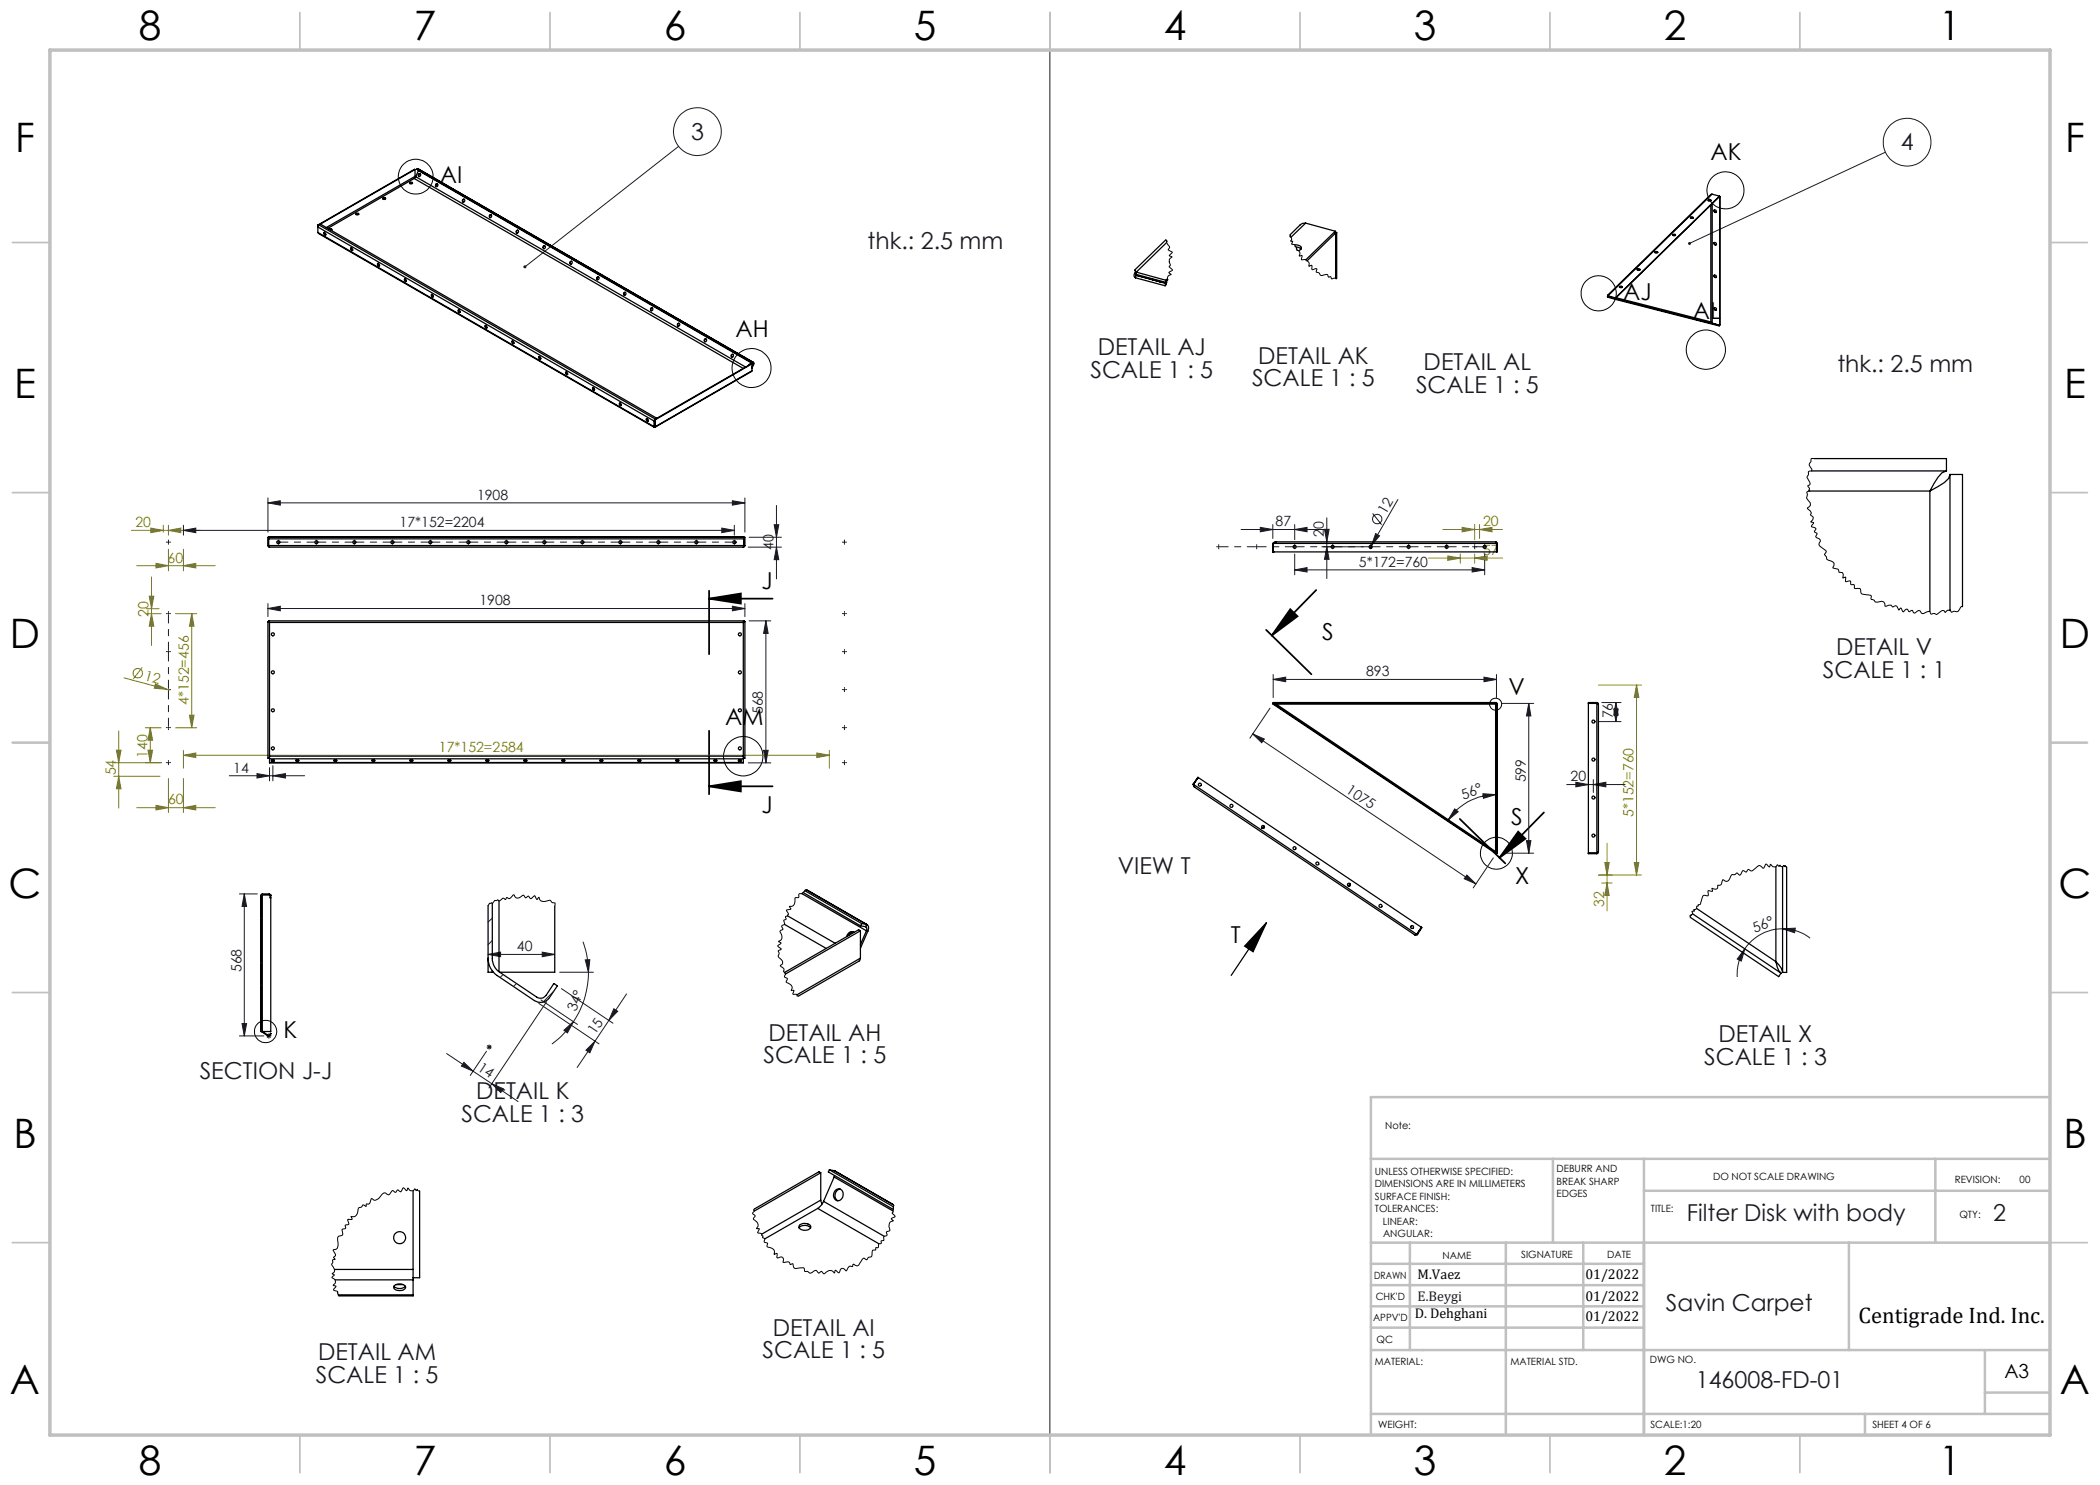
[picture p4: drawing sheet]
<svg xmlns="http://www.w3.org/2000/svg" width="420mm" height="297mm" viewBox="0 0 420 297" stroke-linecap="round" stroke-linejoin="round" font-family="sans-serif">
<g fill="none" stroke="#808000" stroke-width=".2">
<path d="M26.3 106.1h13.7M27.3 113.1h15.7M29.8 119.2h1l-.5 2.5zM30.2 105.6l2.5 .5-2.5 .4zM30.3 115.4v13.7M31.2 112.7l2.5 .4-2.5 .5zM32.7 105.1v1.3M33.7 106.1l2.5-.5v.9zM33.7 105.1v1.9M33.7 109.9v4.3M36.7 113.1l2.5-.4v.9zM36.7 109.9v4.3"/>
<path d="M285.7 111.6h14.8M288.6 105.9h11.9M289.6 111.2l2.5 .4-2.5 .5zM292.1 110.8v1.8M292.4 105.5l2.5 .4-2.5 .5zM294.9 111.6l2.5-.4v.9zM294.9 110.8v1.8M294.9 104.9v3M295.9 105.9l2.5-.4v.9zM295.9 104.9v2.8M24.8 135.6l8.6 2.3M28.4 133.5l-1.7 2.3"/>
<path d="M29.3 122.7h2.9M29.3 121.7h2.5M30.3 122.7l.5 2.5h-1zM31.1 136.8l2.3 1.1-2.5-.2zM33.4 137.9l.6 .1M35.1 122.7h4.2M38.3 122.7l.5 2.5h-.9zM38.3 122.7v22.9M319.7 137h8.6M327.3 137l.5 2.5h-1zM327.3 137v38M22.8 152.5h9.4"/>
<path d="M22.8 155.3h9.2M23.3 150h.9l-.5 2.5zM23.7 155.3l.5 2.5h-.9zM23.7 146.2v15.4M29.1 145.6h3.1M29.6 150h.9l-.4 2.5zM30.1 145.6l.4 2.4h-.9zM30.1 145.6v6.9M33.7 155.7v6.8M35.1 145.6h4.2M36.7 151.1l2.5-.5v.9zM36.7 150.1v3.6"/>
<path d="M36.7 155.7v6.8M36.7 151.1h129.2M37.9 143h.9l-.5 2.6zM163.4 150.6l2.5 .5-2.5 .4zM165.9 150.1v3.6M27.3 161.5h15.7M31.2 161.1l2.5 .4-2.5 .5zM36.7 161.5l2.5-.4v.9zM319.7 175h8.6M320.4 176.6h2M321 172.5h.8l-.4 2.5zM321.4 176.6l.4 2.5h-.8z"/>
<path d="M321.4 168.7v13.5M326.8 172.5h1l-.5 2.5z"/>
<circle cx="27.6" cy="134.6" r=".95"/>
</g>
<g fill="none" stroke="#191924" stroke-width=".2">
<path d="M210 9.6v277.4M135.7 29.3l-30.7 24.1M377.1 30.4l-39.2 18.3M53.6 99.6v6.8M149 99.6v6.8M279.6 99.9l-5.3 9.2M33.5 108.4h.3M33.7 108.3v.3M36.7 106.1l2.5-.5v.9zM36.7 105.1v1.9M36.7 106.1h110.2M53.6 100.6l2.5-.4v.8z"/>
<path d="M53.6 100.6h95.4M139.1 108.4h.3M139.3 108.3v.3M144.4 105.6l2.5 .5-2.5 .4zM146.5 100.2l2.5 .4-2.5 .4zM146.9 105.1v1.9M149.6 109.4h6.7M149.8 107.5h6.5M154.8 104.9h1l-.5 2.6zM155.3 109.4l.5 2.5h-1zM155.3 101.1v14.7M168.7 108.4h.3"/>
<path d="M168.9 108.3v.3M248.2 105.9h17.1M252.1 105.5l2.5 .4-2.5 .5zM254.6 104.9v2.8M258.9 114l2.5-.5v.9zM258.9 105.9l2.5-.4v.9zM258.9 104.9v3M258.9 110.8v4.2M258.9 114h38M264.4 109.4h8.3M264.9 105.9h.9l-.4 2.5zM265.4 109.4l.4 2.5h-.9z"/>
<path d="M265.4 103.6v12.1M274.3 109.1l-.3 .5M274.5 102.7l1.8 2.2M275.1 106.7l.8 .5-1.6 1.9zM289.2 109.4h.3M289.3 109.3v.2M294.4 113.5l2.5 .5-2.5 .4zM294.8 109.4h.2M294.9 109.3v.2M296.9 110.8v4.2M33.5 130.3h.3M33.7 130.2v.3"/>
<path d="M53.6 121.7l2.5-.5v1zM53.6 120.7v2.6M53.6 121.7h95.4M146.5 121.2l2.5 .5-2.5 .5zM149 120.7v2.6M149.8 124.2h4.4M153.2 124.2l.4 2.5h-.9zM153.2 124.2v28.4M168.7 130.3h.3M168.7 122.7h.3M168.7 137.9h.3M168.9 122.6v.3"/>
<path d="M168.9 130.2v.3M168.9 137.8v.3M254.6 135.9l2.5-.5v.9zM254.6 134.9v4.6M254.6 135.9h44.7M296.8 135.4l2.5 .5-2.5 .4zM299.3 134.9v4.6M33.5 152.5h.3M33.7 152.4v.3M45.9 155.1h15M51.4 154.7l2.5 .4-2.5 .5zM53.9 153.5v2.7"/>
<path d="M54.6 155.1l2.5-.4v.9zM54.6 153.1v3.1M149.6 152.6h4.6M152.7 150.1h.9l-.4 2.5zM168.7 152.5h.3M168.7 145.6h.3M168.9 145.4v.3M168.9 152.4v.3M250.5 146.8l44.7 30M250.5 146.8l2.4 1-.6 .8zM254 141.6l-4 6M296.6 158.7l2.5 .2-2.4 .8z"/>
<path d="M299.1 158.9a11.4 11.4 0 0 0-9.4 5.1M300.5 140.7h6.2M305.8 140.7l.4 2.5h-.9zM305.8 140.7v29.9M313.3 156.9h11.7M315.2 156.5l2.5 .4-2.5 .5zM318.7 156.9l2.5-.4v.9zM318.7 155.9v2.6M319.7 144.3h4.5M320.4 140.5h3.8M322.8 141.8h.8l-.4 2.5zM323.2 140.5l.4 2.5h-.8z"/>
<path d="M323.2 140.5v3.8M47.9 178.8h3.6M48.9 178.8l.4 2.5h-.9zM48.9 178.8v28.4M290.9 161.8l.7 .5-1.9 1.7zM293.4 175l1.8 1.8-2.4-1zM298.7 171.6l-4.1 6M300.5 170.6h6.2M305.3 168.1h.9l-.4 2.5zM97.6 190.9l2.5-.5v.9zM97.6 190.9h13.3M108.2 200l7.3 4.9"/>
<path d="M108.4 190.4l2.5 .5-2.5 .4zM111.9 194.4h6.8M112.3 197.7l10.3 6.9M116.6 188.3a17.9 17.9 0 0 1 1.1 6.1M117.1 192l.9-.1-.3 2.5zM117.7 194.4a17.6 17.6 0 0 1-3 9.9M125.3 198.8l-6.3 9.4M349 189.8l-.7 2.4-.8-.4zM349 189.8a9 9 0 0 0-1.5 5.6M356.5 185.8l2.6-.2-.2 .9zM356.5 185.8a9.1 9.1 0 0 0-7.5 4M356.5 185.8a8.7 8.7 0 0 1 5.5 1.8"/>
<path d="M47.9 207.2h4.9M48.4 204.7h.9l-.4 2.5zM53.3 207.2h1M53.4 206.8l.7 .7M53.8 206.7v1M54.1 206.8l-.7 .7M89.3 210.7l5.3 3.5M92.8 212.5l1.8 1.7-2.3-1zM94.6 214.2l3.8 2.5M97.3 210.3l-3.2 4.8M97.3 209.4h1.1M97.5 209.1l.7 .7"/>
<path d="M97.8 208.9v1M98.2 209.1l-.7 .7M98.4 216.7l5.2 3.6M98.4 216.7l2.3 1.1-.5 .7zM107.7 200.7l12.1 8.1M109.3 200.3l-11.5 17.3M112.8 206.1l1.9-1.8-1.2 2.3zM114.7 204.3a18.6 18.6 0 0 1-4.3 4.5M117.2 210l1.8-1.8-1 2.4zM119 208.2l-3.6 5.3M122.8 201.8l.7 .4-1.7 1.9z"/>
<circle cx="139.5" cy="26.3" r="4.8"/>
<circle cx="381.4" cy="28.4" r="4.8"/>
<circle cx="275.4" cy="103.8" r=".94"/>
</g>
<path d="M253.3 184.5l-2.7 5.9-1.7-1.2zM253.3 184.5l-7.1 10.6" fill="none" stroke="#000" stroke-width=".25"/>
<g fill="none" stroke="#000" stroke-width=".2">
<circle cx="83.1" cy="35.3" r="3.5"/>
<circle cx="345.1" cy="38.1" r="3.7"/>
<circle cx="319.7" cy="58.7" r="3.5"/>
<circle cx="150.3" cy="73.6" r="3.9"/>
<circle cx="341.2" cy="69.9" r="3.9"/>
<circle cx="148.6" cy="151.2" r="3.9"/>
<circle cx="299.1" cy="140.8" r="1.2"/>
<circle cx="299.3" cy="170.7" r="3.2"/>
<circle cx="53.1" cy="206.3" r="2.23"/>
</g>
<path d="M141.8 119.7l6.4-1v2zM141.8 119.7h12.7M141.8 118.1v12.7M263.2 118l-8.8 9.1M253.2 126l9.1 8.9M258.1 121.8l1.4 1.5-5.1 3.8zM141.8 157.3l6.4-1.1v2.1zM141.8 146.2v12.7M141.8 157.3h12.7M292 163.8l9.1 8.9M303.6 166.3l1.5 1.4-5.2 3.9zM308.8 162.5l-8.9 9.1" fill="none" stroke="#000" stroke-width=".35"/>
<g fill="none" stroke="#191924" stroke-width=".2" stroke-dasharray="15.2 1.3 1.3 1.3">
<path d="M33.4 108.4h-.1M33.7 108.2v-.2M33.7 108.7v.2M33.9 108.4h.2M55.4 108.4h-.1M55.7 108.4v-.1M55.7 108.4h-.1M55.7 108.4v.2M55.7 108.4h.1M55.7 108.2v-.2M55.7 108.7v.2M63.3 108.4v-.1"/>
<path d="M63.3 108.4h-.1M63.3 108.4v.2M63.3 108.4h.1M63.3 108.2v-.2M63.3 108.7v.2M70.9 108.4v-.1M70.9 108.4h-.1M70.9 108.4v.2M70.9 108.4h.1M70.9 108.2v-.2M70.9 108.7v.2M78.5 108.4v-.1"/>
<path d="M78.5 108.4h-.1M78.5 108.4v.2M78.5 108.4h.1M78.5 108.2v-.2M78.5 108.7v.2M86.1 108.4v-.1M86.1 108.4h-.1M86.1 108.4v.2M86.1 108.4h.1M86.1 108.2v-.2M86.1 108.7v.2M93.7 108.4v-.1"/>
<path d="M93.7 108.4h-.1M93.7 108.4v.2M93.7 108.4h.1M93.7 108.2v-.2M93.7 108.7v.2M101.3 108.4v-.1M101.3 108.4h-.1M101.3 108.4v.2M101.3 108.4h.1M101.3 108.2v-.2M101.3 108.7v.2M108.9 108.4v-.1"/>
<path d="M108.9 108.4h-.1M108.9 108.4v.2M108.9 108.4h.1M108.9 108.2v-.2M108.9 108.7v.2M116.5 108.4v-.1M116.5 108.4h-.1M116.5 108.4v.2M116.5 108.4h.1M116.5 108.2v-.2M116.5 108.7v.2M124.1 108.4v-.1"/>
<path d="M124.1 108.4h-.1M124.1 108.4v.2M124.1 108.4h.1M124.1 108.2v-.2M124.1 108.7v.2M131.7 108.4v-.1M131.7 108.4h-.1M131.7 108.4v.2M131.7 108.4h.1M131.7 108.2v-.2M131.7 108.7v.2M139.3 108.2v-.2"/>
<path d="M139.3 108.7v.2M146.9 108.4v-.1M146.9 108.4h-.1M146.9 108.4v.2M146.9 108.4h.1M146.9 108.2v-.2M146.9 108.7v.2M147.1 108.4h.2M168.6 108.4h-.1M168.9 108.2v-.2M168.9 108.7v.2M169.1 108.4h.2"/>
<path d="M243.5 109.3h-.2M243.7 109.3v-.1M243.7 109.3h-.1M243.7 109.3v.2M243.7 109.3h.2M243.7 109.1v-.2M243.7 109.6v.2M251.3 109.3v-.1M251.3 109.3h-.1M251.3 109.3v.2M251.3 109.3h.2M251.3 109.1v-.2"/>
<path d="M251.3 109.6v.2M258.9 109.3v-.1M258.9 109.3h-.1M258.9 109.3v.2M258.9 109.3h.2M258.9 109.1v-.2M258.9 109.6v.2M266.5 109.3v-.1M266.5 109.3h-.1M266.5 109.3v.2M266.5 109.3h.2M266.5 109.1v-.2"/>
<path d="M266.5 109.6v.2M274.1 109.3v-.1M274.1 109.3h-.1M274.1 109.3v.2M274.1 109.3h.2M274.1 109.1v-.2M274.1 109.6v.2M281.7 109.3v-.1M281.7 109.3h-.1M281.7 109.3v.2M281.7 109.3h.2M281.7 109.1v-.2"/>
<path d="M281.7 109.6v.2M289.3 109.1v-.2M289.3 109.6v.2M294.7 109.3h-.2M294.9 109.1v-.2M294.9 109.6v.2M295.2 109.3h.2M296.9 109.3v-.1M296.9 109.3h-.1M296.9 109.3v.2M296.9 109.3h.2M296.9 109.1v-.2"/>
<path d="M296.9 109.6v.2M297.2 109.3h.2M33.4 130.3h-.1M33.4 122.7h-.1M33.4 137.9h-.1M33.7 122.7v-.1M33.7 122.7h-.1M33.7 122.7v.1M33.7 122.7h.1M33.7 122.5v-.2M33.7 137.9v-.1M33.7 137.9h-.1"/>
<path d="M33.7 137.9v.1M33.7 137.9h.1M33.9 130.3h.2M33.9 122.7h.2M33.9 137.9h.2M168.6 122.7h-.1M168.6 137.9h-.1M168.6 130.3h-.1M168.9 122.5v-.2M168.9 123v.1M168.9 137.7v-.2M168.9 138.2v.1"/>
<path d="M168.9 130.1v-.2M168.9 130.6v.1M169.1 122.7h.2M169.1 137.9h.2M169.1 130.3h.2M33.4 145.5h-.1M33.4 152.5h-.1M33.7 145.5v-.1M33.7 145.5h-.1M33.7 145.5v.1M33.7 145.5h.1M33.7 145.8v.1"/>
<path d="M33.7 152.3v-.2M33.7 152.8v.1M33.9 145.5h.2M33.9 152.5h.2M168.6 145.5h-.1M168.6 152.5h-.1M168.9 145.3v-.2M168.9 145.8v.1M168.9 152.3v-.2M168.9 152.8v.1M169.1 145.5h.2M169.1 152.5h.2"/>
</g>
<g fill="none" stroke="#191924" stroke-width=".2" stroke-dasharray="15.2 1.3 1.3 1.3" stroke-dashoffset="13.6">
<path d="M55.9 108.4h7.1M63.5 108.4h7.1M71.1 108.4h7.1M78.7 108.4h7.1M86.3 108.4h7.1M93.9 108.4h7.1M101.5 108.4h7.1M109.1 108.4h7.1M116.7 108.4h7.1M124.3 108.4h7.1M131.9 108.4h7.1M139.5 108.4h7.1"/>
<path d="M244 109.3h7.1M251.6 109.3h7.1M259.2 109.3h7.1M266.8 109.3h7.1M274.4 109.3h7.1M282 109.3h7.1M289.6 109.3h7.1M33.7 137.7v-7.1M33.7 130.1v-7.1M33.7 145.3v-7.1"/>
</g>
<g fill="none" stroke="#c0c0c0" stroke-width=".35">
<path d="M60 2.5v7.5M110 2.5v7.5M160 2.5v7.5M210 2.5v7.5M260 2.5v7.5M310 2.5v7.5M360 2.5v7.5M2.5 48.5h7.5M410 48.5h7.5M2.5 98.5h7.5M410 98.5h7.5M2.5 148.5h7.5"/>
<path d="M410 148.5h7.5M2.5 198.5h7.5M410 198.5h7.5M2.5 248.5h7.5M410 248.5h7.5M60 287v7.5M110 287v7.5M160 287v7.5M210 287v7.5M260 287v7.5M310 287v7.5M360 287v7.5"/>
</g>
<g fill="none" stroke="#c0c0c0" stroke-width=".5">
<path d="M410 219.4h-135.8v67.4M274.2 231.8h135.8M310.6 231.8v16.7M328.8 231.8v55.2M328.8 238.2h81.2M387.1 231.8v16.7M274.2 248.5h135.8M274.2 257h54.6M274.2 252.8h54.6M282 248.5v21.5M301.2 248.5v38.3M316.7 248.5v21.5"/>
<path d="M369.8 248.5v21.5M274.2 265.5h54.6M274.2 261.3h54.6M274.2 270h135.8M397 270v12.8M397 278.5h13M274.2 282.8h135.8M373 282.8v4.2"/>
</g>
<path d="M10 10h400v277h-400z" fill="none" stroke="#c0c0c0" stroke-width=".7"/>
<g fill="#000">
<path d="M253.3 184.5l-2.7 5.9-1.7-1.2z"/>
<path d="M141.8 119.7l6.4-1v2zM141.8 157.3l6.4-1.1v2.1z"/>
<path d="M258.1 121.8l1.4 1.5-5.1 3.8zM303.6 166.3l1.5 1.4-5.2 3.9z"/>
</g>
<g fill="#191924">
<path d="M104.8 53.1l-.1 .2v.2l.3-.1-.3 .1a.3 .3 0 0 0 .4 .1 .3 .3 0 0 0 .1-.4 .3 .3 0 0 0-.4-.1zM337.6 48.5v.3l.3-.1-.3 .1a.3 .3 0 0 0 .5 .1 .3 .3 0 0 0 0-.5 .3 .3 0 0 0-.5 .1z"/>
<path d="M48.4 204.7h.9l-.4 2.5zM48.9 178.8l.4 2.5h-.9z"/>
<path d="M92.8 212.5l1.8 1.7-2.3-1zM98.4 216.7l2.3 1.1-.5 .7z"/>
</g>
<g fill="#808000">
<path d="M31.1 136.8l2.3 1.1-2.5-.2z"/>
<path d="M36.7 161.5l2.5-.4v.9zM31.2 161.1l2.5 .4-2.5 .5z"/>
<path d="M36.7 151.1l2.5-.5v.9zM163.4 150.6l2.5 .5-2.5 .4zM31.2 112.7l2.5 .4-2.5 .5zM36.7 113.1l2.5-.4v.9zM289.6 111.2l2.5 .4-2.5 .5zM294.9 111.6l2.5-.4v.9z"/>
<path d="M292.4 105.5l2.5 .4-2.5 .5zM295.9 105.9l2.5-.4v.9z"/>
<path d="M33.7 106.1l2.5-.5v.9zM30.2 105.6l2.5 .5-2.5 .4z"/>
<path d="M30.3 122.7l.5 2.5h-1zM29.8 119.2h1l-.5 2.5z"/>
<path d="M30.1 145.6l.4 2.4h-.9zM29.6 150h.9l-.4 2.5zM38.3 122.7l.5 2.5h-.9zM37.9 143h.9l-.5 2.6zM23.3 150h.9l-.5 2.5zM23.7 155.3l.5 2.5h-.9zM327.3 137l.5 2.5h-1zM326.8 172.5h1l-.5 2.5z"/>
<path d="M321 172.5h.8l-.4 2.5zM321.4 176.6l.4 2.5h-.8z"/>
</g>
<g fill="#191924">
<path d="M275.1 106.7l.8 .5-1.6 1.9z"/>
<path d="M293.4 175l1.8 1.8-2.4-1zM250.5 146.8l2.4 1-.6 .8z"/>
<path d="M146.5 121.2l2.5 .5-2.5 .5zM53.6 121.7l2.5-.5v1zM108.4 190.4l2.5 .5-2.5 .4zM97.6 190.9l2.5-.5v.9zM318.7 156.9l2.5-.4v.9zM315.2 156.5l2.5 .4-2.5 .5z"/>
<path d="M36.7 106.1l2.5-.5v.9zM144.4 105.6l2.5 .5-2.5 .4zM254.6 135.9l2.5-.5v.9zM296.8 135.4l2.5 .5-2.5 .4zM258.9 114l2.5-.5v.9zM294.4 113.5l2.5 .5-2.5 .4z"/>
<path d="M258.9 105.9l2.5-.4v.9zM252.1 105.5l2.5 .4-2.5 .5z"/>
<path d="M54.6 155.1l2.5-.4v.9zM51.4 154.7l2.5 .4-2.5 .5z"/>
<path d="M356.5 185.8l2.6-.2-.2 .9zM349 189.8l-.7 2.4-.8-.4z"/>
<path d="M296.6 158.7l2.5 .2-2.4 .8zM290.9 161.8l.7 .5-1.9 1.7z"/>
<path d="M122.8 201.8l.7 .4-1.7 1.9zM117.2 210l1.8-1.8-1 2.4z"/>
<path d="M112.8 206.1l1.9-1.8-1.2 2.3zM117.1 192l.9-.1-.3 2.5z"/>
<path d="M322.8 141.8h.8l-.4 2.5zM323.2 140.5l.4 2.5h-.8z"/>
<path d="M305.3 168.1h.9l-.4 2.5zM305.8 140.7l.4 2.5h-.9zM265.4 109.4l.4 2.5h-.9zM264.9 105.9h.9l-.4 2.5z"/>
<path d="M153.2 124.2l.4 2.5h-.9zM152.7 150.1h.9l-.4 2.5zM154.8 104.9h1l-.5 2.6zM155.3 109.4l.5 2.5h-1z"/>
<path d="M53.6 100.6l2.5-.4v.8zM146.5 100.2l2.5 .4-2.5 .4z"/>
</g>
<g fill="none" stroke="#000" stroke-width=".25">
<path d="M76.6 39.8l.1-.2 .4 .2M76.6 39.6l.1-.1a.25 .25 0 0 1 .4 .1 .25 .25 0 0 1-.1 .3 .25 .25 0 0 1-.3 0l-.2-.2zM81.9 36.5h.5a.25 .25 0 0 1-.2 .4 .25 .25 0 0 1-.3-.3zM81.9 36.7l.2-.2 .4 .2M82.8 35.7l-17.3 10M82.8 35.7l65.9 38M83 35.3l.1 .2M83 33.9l-19.3 11.1M83 33.9v1.4M83 35.3l-17.7 10.2M83 33.9l-19.4 11.1M83.1 35.3l-.3 .4"/>
<path d="M83.1 35.3l66 38.1M83.4 33.8v.1l67 38.6M83.4 33.8l67 38.6M83.4 33.8h.3M83.7 34v.1M83.7 33.8l67 38.7M83.7 34.1l-.6 1.2M83.7 34.1l67 38.7M83.7 33.8h.1M84 34.7l-.3 .3 .2 .3M87.4 36.8l-.2 .2 .1 .3M92.8 39.8l-.3 .3 .2 .3"/>
<path d="M342.4 38.8l-.2 .1-20.7 20.2 .1 .1M342.4 38.8l1.5 .4M342.4 38.8l-20.8 20.4M343.9 39.2l-20.8 20.4M343.9 39.2v25.8M343.9 39.3l-20.8 20.4M343.9 39.4h.1M343.9 39.3h.1M344 39.3l-.1 .1M344 39.3l-.1 25.7M63.6 46.5l.1 .2 67.1 38.7M63.6 46.5l67.2 38.8"/>
<path d="M63.6 45v1.5M63.6 45h.1M63.7 45v.2M63.8 45l-.2 .4 67.2 38.8M63.8 45l67.3 38.8M63.8 45l.3-.2 67.2 38.8M64.8 46.5l.3 .2v.3l-.3-.2zM64.8 46.5l.1 .3 .3 .2M65.8 45.8h.5l.1 .1-.1 .2M65.9 45.9l.5 .1M70.2 49.6a.26 .26 0 0 1 .3 .2 .26 .26 0 0 1-.2 .3l-.2-.3zM70.2 49.6l.1 .3 .2 .2"/>
<path d="M71.2 42.9l.1-.1 .5 .1M71.2 42.7l.1-.1a.24 .24 0 0 1 .4 0 .24 .24 0 0 1 0 .4 .24 .24 0 0 1-.4 0l-.1-.2zM75.5 52.7a.26 .26 0 0 1 .4 .2 .26 .26 0 0 1-.2 .3l-.2-.3zM75.6 52.7l.1 .4 .2 .1M80.9 55.8a.27 .27 0 0 1 .3 .2 .27 .27 0 0 1-.1 .3l-.2-.2zM81 55.8v.3l.3 .2M86.3 58.9a.26 .26 0 0 1 .3 .2 .26 .26 0 0 1-.1 .3l-.2-.3zM86.4 58.9v.4l.2 .1M98.2 42.9l-.3 .3 .2 .3M103.5 46l-.2 .3 .1 .3M108.9 49.1l-.2 .4 .1 .2M114.3 52.2l-.2 .3 .1 .3"/>
<path d="M119.7 55.3l-.3 .3 .2 .3M125.1 58.5l-.3 .3 .2 .3M227 54l.3 .4M227 54.1l.3 .7M227.1 55.6l5.9 1.5M227.1 54.3l-.1 .2a.73 .73 0 0 0 .1 1.1M227.2 54.8v.3M227.2 55.1l-.1 .5M227.2 55.1l6 1.6M227.2 55.1l6 1.5M227.3 54.4v.5l5.9 1.6M227.3 54.4l5.9 1.7"/>
<path d="M230.1 55.8l2.3 .6zM233 57.1h.1M233.2 48l-6.3 6M233.2 56.7l-.2 .4M233.2 56.7h.1M233.2 56.1v.4M233.3 56.3l-.1 .2M233.3 48.5l-6 5.9M233.5 55.8l-.3 .3M259 49a1.15 1.15 0 0 1 1.3 .6l-.6 .5M259.2 49.4l1 .4M260.1 49.7v.2"/>
<path d="M261.1 44.6l-.6 .1-.4 .2-2.1 2.1M261.1 44.6l6 1.6M261.1 44.6l-2.9 2.8M267 46.7h.1M267.1 46.2l-5.9 5.7M267.1 46.2v.5l-5.7 5.4M267.1 46.4l.2 .1M267.1 46.7v8.9M267.3 46.5l-.2 .2M267.3 46.5v9.2M321.5 59.1l.1 .2M321.6 59.1v.3"/>
<path d="M321.6 59.4l1.4 .5M321.6 59.3h.1M321.6 59.3l1.5 .4M321.6 59.2v.1M321.6 59.2l1.5 .4M321.6 59.3v.1M321.6 59.3l20.8 5.4M322.3 59.5l.6 .2zM323 59.9l20.9 5.3v-.1M323.1 59.6v.1M323.1 59.7l-.1 .2M323.1 59.7l20.8 5.4"/>
<path d="M323.2 59.5l19 4.9M323.9 57.4l.2-.1 .3 .1M324 57.3h.4a.26 .26 0 0 1-.2 .3 .26 .26 0 0 1-.3-.2zM327.4 53.8h.6a.26 .26 0 0 1-.3 .3 .26 .26 0 0 1-.3-.3zM327.4 54l.3-.1 .3 .1M331 50.4h.5a.27 .27 0 0 1-.2 .2 .27 .27 0 0 1-.3-.2zM331 50.5l.2-.1 .3 .1M334.5 46.9h.5a.24 .24 0 0 1-.2 .3 .24 .24 0 0 1-.3-.2zM334.5 47.1l.2-.1 .4 .1M338.1 43.5h.5a.27 .27 0 0 1-.2 .2 .27 .27 0 0 1-.3-.2zM338.1 43.6l.1-.1 .5 .1M341.6 40.1l.2-.1 .4 .1"/>
<path d="M341.7 40h.5a.25 .25 0 0 1-.3 .2 .25 .25 0 0 1-.2-.2zM342.2 40.1h.1M342.2 41v23.4M342.4 40.8v23.8M342.9 42v.4h.4M342.9 48.5v.4h.4M342.9 55v.4l.4 .1M91.6 62.1a.25 .25 0 0 1 .4 .1 .25 .25 0 0 1-.2 .3zM91.7 62l.1 .4 .2 .1M97 65.1l.4 .3a.26 .26 0 0 1-.4 .1 .26 .26 0 0 1 0-.4zM97.1 65.1v.3l.3 .2M102.4 68.3a.25 .25 0 0 1 .3 .1 .25 .25 0 0 1-.1 .3z"/>
<path d="M102.5 68.2v.3l.3 .2M107.8 71.3a.26 .26 0 0 1 .4 .2 .26 .26 0 0 1-.3 .3l-.2-.3zM107.8 71.3l.1 .3 .2 .2M113.2 74.4l.3 .3a.18 .18 0 0 1-.1 .2 .18 .18 0 0 1-.2-.1zM113.2 74.4v.2l.3 .3M118.5 77.5a.26 .26 0 0 1 .4 .2 .26 .26 0 0 1-.2 .3l-.2-.3zM118.6 77.5v.2l.3 .3M130.4 61.6l-.2 .2 .1 .4M135.8 64.7l-.3 .2 .2 .3M141.2 67.8l-.3 .3 .2 .2M146.3 70.9a.26 .26 0 0 1 .4 .2 .26 .26 0 0 1-.3 .3 .26 .26 0 0 1-.1-.4zM146.5 70.9l-.2 .2 .1 .3"/>
<path d="M150 72.8l-.2 .2M150.1 72.9h-.3l-.1 .2M150.4 74.2l-19.4 11.2M150.4 72.8l-19.4 11.1M150.4 72.8l-19.3 11.2M150.4 72.8v1.4M150.4 74.2l-19.3 11.1M150.4 72.5l.2 .1M150.4 72.4v.1M150.4 72.4l.3 .1M150.6 72.6l.1 .2M150.7 72.5v.3"/>
<path d="M150.7 72.5l-.1 .1M150.7 72.8l-.3 .7M150.7 72.8h.1M150.7 72.8l-.3 .9M325.3 60.3l.5 .1zM328.2 61l.6 .2zM331.2 61.8l.5 .1zM333.3 62.3l.6 .2zM336.2 63.1l.6 .1zM339.2 63.8l.6 .2zM342.1 64.6l.6 .2zM342.2 64.4l.2 .3"/>
<path d="M342.2 64.4l.2 .2M342.2 64.4h.1M342.4 64.7l1.5 .4M342.4 64.6l1.5 .4M342.9 61.6v.3l.4 .1M123.9 80.6a.26 .26 0 0 1 .4 .2 .26 .26 0 0 1-.3 .3l-.1-.2zM124 80.6v.4l.2 .1M129.3 83.7l.2 .1a.24 .24 0 0 1 .2 .3 .24 .24 0 0 1-.3 .2 .24 .24 0 0 1-.1-.3zM129.3 83.7l.1 .3 .2 .2M130.8 85.3v.1h.1M130.8 84.2v1.1M130.9 85.3h-.1"/>
<path d="M130.9 84.2h-.1M130.9 84.2v1.2M131 84l-.1 .2M131 85.3h-.1M131 83.9l.1 .1M131 85.3h.1M131 83.9v1.4M131.1 83.8l-.3 .4M131.1 85.3l-.2 .1M131.1 83.8v.1M131.1 84v1.3M131.3 83.6l-.2 .2"/>
<path d="M131.3 83.6v.1M361.9 98.2h24.1M362.3 94.2h27M362.9 91.7h26.4v2.5M386 98.2v24M389.3 94.2l-.9 .4-.8 .9-1.6 2.7M390 94.9l-.3 .8a15.4 15.4 0 0 1-3.7 2.5M390 94.9h2.5v26.4M390 94.9v27M53.6 109.1l.3 .3M53.6 109.1v-1.6h95.4v1.6M53.6 109.1h95.4"/>
<path d="M53.7 107.5l.1 1.8M53.7 107.8v1.3l.2 .3M53.7 107.5v.3M53.7 107.8h95.1M53.9 107.5h94.8M53.9 109.4h94.8M148.8 107.8v1.3l-.1 .3M148.8 107.5v.3M148.8 107.5v1.8M149 109.1l-.3 .3M254.6 108.7v1.7h44.8v-1.7M254.6 108.7h44.8"/>
<path d="M254.6 108.7h.1M254.6 110.4h.1M254.6 108.7v1.7M254.7 108.7h-.1M255.2 108.4l-.6 .3M255.2 108.4h43.9M274.3 109.1l-.1 .2 .1 .3M299.1 108.4l.2 .3v1.7M299.1 108.4l.3 .3M299.2 108.5l.1 1.9M53.6 124.3l.3 .2M53.6 124.3v27.4h.3"/>
<path d="M53.7 124.2l.2 .3M53.7 124.3l.2 .2M53.7 124.3v.1M53.7 124.2v.1M53.7 124.2h95.1M53.9 124.5h94.8M53.9 124.5v27.2M148.7 124.5v27.2M148.8 124.2l-.1 .3M148.8 124.3l-.1 .2M148.8 124.3v.1M148.8 124.2v.1"/>
<path d="M149 124.3l-.3 .2M149 124.3v27.4h-.3M53.9 151.7v.1M53.9 152.5h94.8M53.9 151.2h94.8M53.9 151.8v.7M53.9 151.8h94.8M54.3 152.1l.2-.1a.23 .23 0 0 1 .3 0 .23 .23 0 0 1 0 .3 .23 .23 0 0 1-.4 0zM54.3 152.1l.1 .1 .5-.1M54.4 152h.4M59.2 152h.2a.23 .23 0 0 1 .3 0 .23 .23 0 0 1 0 .3 .23 .23 0 0 1-.4 0zM59.2 152.1l.2 .1 .4-.1"/>
<path d="M59.3 152h.4M66.8 152.1l.2 .1 .3-.1M66.8 152h.5a.25 .25 0 0 1-.2 .3 .25 .25 0 0 1-.3-.3zM66.9 152h.4M74.4 152h.2a.23 .23 0 0 1 .3 0 .23 .23 0 0 1 0 .3 .23 .23 0 0 1-.4 0zM74.4 152.1l.2 .1 .4-.1M74.5 152h.4M82 152h.5a.27 .27 0 0 1-.2 .3 .27 .27 0 0 1-.3-.3zM82 152.1l.2 .1 .3-.1M82.1 152h.4M89.6 152h.1a.24 .24 0 0 1 .4 0 .24 .24 0 0 1 0 .3 .24 .24 0 0 1-.4 0zM89.6 152.1l.1 .1 .5-.1"/>
<path d="M89.7 152h.4M97.2 152h.5a.27 .27 0 0 1-.2 .3 .27 .27 0 0 1-.3-.3zM97.2 152.1l.2 .1 .4-.1M97.3 152h.4M104.8 152.1l.2 .1 .4-.1M104.8 152h.5a.23 .23 0 0 1-.2 .3 .23 .23 0 0 1-.3-.3zM104.9 152h.4M112.4 152.1l.2 .1 .4-.1M112.4 152h.2a.23 .23 0 0 1 .3 0 .23 .23 0 0 1 0 .3 .23 .23 0 0 1-.4 0l-.1-.2zM112.5 152h.4M120 152.1l.2 .1 .3-.1M120 152h.5a.25 .25 0 0 1-.2 .3 .25 .25 0 0 1-.3-.3z"/>
<path d="M120.1 152h.4M127.6 152h.2a.23 .23 0 0 1 .3 0 .23 .23 0 0 1 0 .3 .23 .23 0 0 1-.4 0zM127.6 152.1l.2 .1 .4-.1M127.7 152h.4M135.2 152h.5a.27 .27 0 0 1-.2 .3 .27 .27 0 0 1-.3-.3zM135.2 152.1l.2 .1 .3-.1M135.3 152h.4M142.8 152.1l.1-.1a.24 .24 0 0 1 .4-.1 .24 .24 0 0 1 0 .4 .24 .24 0 0 1-.4 0zM142.8 152.1l.1 .1 .5-.1M142.9 152h.4M147.7 152.1l.1-.1h.4a.27 .27 0 0 1-.2 .3 .27 .27 0 0 1-.3-.2zM147.7 152.1l.1 .1 .5-.1"/>
<path d="M147.8 152h.4M148.7 151.7v.1M148.7 151.8v.7M238.6 156.8l.4 .7M238.6 156.8l.1 .1M238.7 156.9l.3 .6M238.7 156.9h.1M238.7 156.9l44.7 30M239 157.5l43.9 29.4M239.6 155.5h.1M239.6 155.5l-.9 1.4M239.6 155.5l-1 1.3"/>
<path d="M239.6 155.5l44.7 30M254.6 140.7l.6 .1M254.6 140.6l.6 .2M254.6 140.7v.1l44.6 29.9 .1-.1M254.6 140.7l44.7 29.9M254.6 140.6v-.1h44.7v.1M254.6 140.6h44.7M255.2 140.8l43.9 29.5M255.2 140.8h43.9M299.1 140.8v29.5M299.3 140.6l-.2 .2M299.3 140.7l-.2 .1"/>
<path d="M299.3 140.7h.1v29.9h-.1M299.3 140.7v29.9M317.7 140.7h1.7l.3 .1M317.7 140.6l1.8 .1M319.4 140.5l.3 .3M319.4 140.5h-1.7v30.2h1.7M319.4 140.5v30.2M319.7 140.8v29.5M52.3 179.1v26.9l.2 .3M52.5 178.9l-.2 .2M52.5 179h-.2M52.5 179l-.2 .1"/>
<path d="M52.5 178.9l1.4 .1M52.5 179v27.3M53.8 178.9l.2 .1v.6h.2M54.1 179l.1 27.3h-1.7M54.2 179.1l-.4-.3h-1.3l-.4 .3v27.2h.2M160.5 178.8l12.8 7.4M160.7 178.5l11.4 6.7M161 178.2l11.3 6.5M161.3 178l12 6.9M161.3 177.9l12.2 7.1M252.7 165.1l-.1 .3-.3 .2M252.7 165.1v.4l-.3 .1"/>
<path d="M270 176.7l-.3 .5M270.1 176.8l-.4 .4M299.1 170.3l.2 .3M317.7 170.6h.1M317.7 170.6h1.7M319.4 170.6h.1M319.5 170.6h-.1M319.7 170.3l-.3 .3M319.7 170.3l-.3 .4M355.2 173.4v18.9M356.5 173.4v21.1M357.3 173.4v21.1h-.8"/>
<path d="M97.6 191.7a4.2 4.2 0 0 0 1.8 3.4l7.5 5a2.17 2.17 0 0 0 3-.6l1.6-2.3-.7-.5-1.6 2.4a1.34 1.34 0 0 1-1.8 .3l-7.5-5M97.6 181.1v13.3h.9M98.5 180.7v11a3.3 3.3 0 0 0 1.4 2.7M98.5 194.4h.2M98.5 194.2v.2M99.8 180.2v14.1M110.9 181.3v13.1h-11M156.9 184.9l8.3 4.8M157.6 183.2l9.4 5.5M170.7 186.4l-.6 .2-.4 .5M170.9 186.5a.99 .99 0 0 0-1.5 .8M172.1 191.6l-.3 .6-12.1 7"/>
<path d="M172.1 186.2l-.4-.3-14.6 8.5M172.1 186.2l-14.9 8.6M172.1 186.2v5.4M172.1 191.6l-12.6 7.3M172.1 185.2l1 .1M172.3 184.7l-.2 .5M172.3 184.7l1 .2M173.1 185.3a.55 .55 0 0 1 .2 .9M173.3 186.2l-1.2 2.7M173.3 186.2h.3M173.3 184.9a.9 .9 0 0 1 .3 1.3M173.3 184.9l-.2 .4"/>
<path d="M173.6 186.2l-1.5 3.4M282.3 185.1l-.2 .4M282.9 186.9h.6M283.4 186.9h-.5M283.4 186.9h-.2M283.4 186.9h.1M284.3 185.5l-.9 1.4M284.3 185.5h.1M284.3 185.5l-.8 1.4M338.1 183.5l17.6 11.8 .5-.7M338.5 182.8l17.7 11.8M339.3 181.7l15.9 10.6"/>
<path d="M355.2 192.3a4 4 0 0 0 1 2.3M355.2 192.3a3.4 3.4 0 0 1 1.3 2.2M52.1 205.9l.3 .5 1.2 .8 .3-.1 .3-.4h-.1l-.3 .4h-.2l-1.1-.8M52.3 206.3h.1M82.6 238.2v17.3M83.9 238.2v17.3h-1.3M164.1 234.6l-13.2 7.6M164.1 234.6v5.4M164.1 234.6l-.3-.3-12.9 7.5M165.9 234l-.2 .4 12.8 7.4M165.9 234l12.7 7.3M165.9 234l1 .1"/>
<path d="M166.8 235.4l-2.1 4.9M166.8 235.4l11.7 6.7M166.9 234.1l11.7 6.8M166.9 234.1l.1 .1M166.9 235.1l-.1 .3M167.1 238.1a.97 .97 0 0 1 1.3-.1 .97 .97 0 0 1 .2 1.3 .97 .97 0 0 1-1.2 .8 .97 .97 0 0 1-.7-1.3zM168.1 237.8a1.26 1.26 0 0 0-1.1 1 1.26 1.26 0 0 0 .6 1.4M66.9 253.9h15.7M67 256h15.6M67.7 259h14.9M78.8 257.2a1.64 1.64 0 0 0 2.3 0M78.8 257.2a1.49 1.49 0 0 1 2.3 .3 1.45 1.45 0 0 1-2.4 0z"/>
<path d="M79.2 256.9h1.4M82.6 255.5v.5M82.6 259v.2h-14.8M82.6 256v3M159.8 245.6a1.61 1.61 0 0 1 2.3 0M159.9 245a1.56 1.56 0 0 1 2.3 .4 1.42 1.42 0 0 1-2.4 .1zM163.5 241.7l-10.5 6.1M163.5 241.7l12.3 7M164.1 240l.4 .8M164.1 240l-11.7 6.8M164.7 240.3l-.5 .8-.7 .6M164.7 240.3l12.1 6.9"/>
<circle cx="83.9" cy="35" r=".28"/>
<circle cx="87.3" cy="37" r=".28"/>
<circle cx="92.7" cy="40.1" r=".27"/>
<circle cx="98" cy="43.2" r=".27"/>
<circle cx="103.4" cy="46.3" r=".28"/>
<circle cx="108.8" cy="49.4" r=".27"/>
<circle cx="114.2" cy="52.5" r=".27"/>
<circle cx="119.6" cy="55.7" r=".28"/>
<circle cx="124.9" cy="58.8" r=".27"/>
<circle cx="343" cy="42.2" r=".26"/>
<circle cx="343.1" cy="55.2" r=".26"/>
<circle cx="343.1" cy="48.7" r=".25"/>
<circle cx="130.3" cy="61.9" r=".27"/>
<circle cx="135.7" cy="64.9" r=".29"/>
<circle cx="141" cy="68.1" r=".29"/>
<circle cx="343" cy="61.8" r=".26"/>
<circle cx="55.7" cy="108.4" r=".31"/>
<circle cx="63.3" cy="108.4" r=".31"/>
<circle cx="70.9" cy="108.4" r=".31"/>
<circle cx="78.5" cy="108.4" r=".31"/>
<circle cx="86.1" cy="108.4" r=".31"/>
<circle cx="93.7" cy="108.4" r=".31"/>
<circle cx="101.3" cy="108.4" r=".31"/>
<circle cx="108.9" cy="108.4" r=".31"/>
<circle cx="116.5" cy="108.4" r=".31"/>
<circle cx="124.1" cy="108.4" r=".31"/>
<circle cx="131.7" cy="108.4" r=".31"/>
<circle cx="139.3" cy="108.4" r=".31"/>
<circle cx="146.9" cy="108.4" r=".31"/>
<circle cx="258.9" cy="109.4" r=".3"/>
<circle cx="266.5" cy="109.4" r=".31"/>
<circle cx="274.1" cy="109.4" r=".3"/>
<circle cx="281.7" cy="109.4" r=".3"/>
<circle cx="289.3" cy="109.4" r=".3"/>
<circle cx="296.9" cy="109.4" r=".3"/>
<circle cx="54.6" cy="134.5" r=".31"/>
<circle cx="54.6" cy="126.9" r=".31"/>
<circle cx="148" cy="126.9" r=".3"/>
<circle cx="148" cy="134.5" r=".3"/>
<circle cx="54.6" cy="149.7" r=".31"/>
<circle cx="54.6" cy="142" r=".3"/>
<circle cx="148" cy="142.1" r=".29"/>
<circle cx="148" cy="149.7" r=".3"/>
<circle cx="240" cy="156.9" r=".3"/>
<circle cx="318.7" cy="144.3" r=".3"/>
<circle cx="318.7" cy="159.5" r=".3"/>
<circle cx="318.7" cy="151.9" r=".3"/>
<circle cx="246.3" cy="161.2" r=".3"/>
<circle cx="252.6" cy="165.4" r=".3"/>
<circle cx="258.9" cy="169.6" r=".3"/>
<circle cx="263.5" cy="172.7" r=".3"/>
<circle cx="269.8" cy="176.9" r=".3"/>
<circle cx="318.7" cy="167.1" r=".3"/>
<circle cx="276.1" cy="181.2" r=".32"/>
<circle cx="282.4" cy="185.4" r=".31"/>
<circle cx="79.9" cy="247.5" r="1.21"/>
</g>
<path d="M52.3 179.1l-.2 .1M52.5 178.8l-.1 .1M52.3 192.5l-.2 .2M52.3 183.6l-.2 .1M52.3 197l-.2 .2M98.5 183.6l-.9 .8M98.5 188.1l-.9 .8M100.6 194.9l-.6 .6M103.3 196.7l-.6 .6M110.7 198.3l-2.1 2.1M52.3 206l-.1 .1" fill="none" stroke="#191924" stroke-width=".2"/>
<path d="M233.2 48h.2l-.1 .5 .6 .8-.3 .7 .9 .4-.6 .7 .5 .3a1.09 1.09 0 0 0-.3 1.7l-.3 .2 .7 .7-.7 .5 .4 .4a.72 .72 0 0 0-.6 1.1l-.2 .1 .1 .1-.2 .1 .1 .2-.2 .1 .1 .3-.3 .2M258 47v.3a.53 .53 0 0 1 .1 1h.5l-.3 .4 .1 .2a.52 .52 0 0 1 .7 .3l-.1 .2a.25 .25 0 0 1 .3 .1 .25 .25 0 0 1 0 .3h.1v.3a.71 .71 0 0 1 .6 .4 .71 .71 0 0 1-.1 .7l.5-.1-.1 .9 .7-.1h.2v.2a.84 .84 0 0 1 .6 1.2l.6-.2v.8l.9-.1-.1 .6a.98 .98 0 0 1 .9 .7l1.1-.2a.35 .35 0 0 1 .4 .1 .35 .35 0 0 1 0 .3l.1 .2 .4-.2 .2 .5 .6-.2 .4 .1M362.9 91.7h-.5l-.2 .1a.98 .98 0 0 1-.4 1l.6 1.3-.7 .3v.6l-.3 .5 .6 1.2-.1 .3-.3 .2 .3 .6-.2 .3 .2 .1-.5 .3a1.03 1.03 0 0 1-.1 1.1l.8 1a.92 .92 0 0 1-.6 1l.8 1-.2 .4 .4 .3a.86 .86 0 0 1-.3 1.1l.5 .1-.4 .8 .8 .4-.2 .6 .5 .5-.2 .6 .9 .6-.3 .9 .3 .5a1.96 1.96 0 0 1 1.2 1l-.4 .5 .4 .5v.4l.4 .2a.99 .99 0 0 1 1.1 1.1l-.2 .5 1 .2 .2 .7h.7l.2 .4-.1 .7 .5-.2v.9l.9-.1 .1 .1 .1 .6 .6 .1 .1 .7 1.2 .1 .1 .8 .2 .2 1.8 .3v.7l.6 .2 .2 .4 1.3-.1a.75 .75 0 0 1 .7 .9l1.2-.2 .4 .4 .5-.3 .3 .1 .4 .8 .4-.4 .4 .8 .7-.6 .2 .1 .3 .4 .6-.2 .3 .4 .3 .1a.89 .89 0 0 1 1-.4l.4 .5 1.6-.5 .2 .6h.2a.8 .8 0 0 1 .9 .1l1.2-.8h.3l.2 .4a.8 .8 0 0 1 .9-.4l.1-.2 .4 .5a.9 .9 0 0 1 1-.1l.7-.8 .4-.2M161.3 177.9l-.3 .1v.2l-.3 .1v.2l-.3 .1 .1 .2-.5-.1a.62 .62 0 0 0-.3 .8l-.7 .1a1.55 1.55 0 0 1-.5 1.6l-.6 .1 .3 .4a.58 .58 0 0 1-.8 .3l-.1 .1 .4 .7-.2 .2 .1 .2a.39 .39 0 0 0-.5 .2 .39 .39 0 0 0 .1 .5l-.4 .1v.2a.49 .49 0 0 1 .1 .5 .49 .49 0 0 1-.4 .4l-.2 .2 .3 .6-.6 .3a1.65 1.65 0 0 1 .2 1.8l-.5 .3 .5 .3v.1l-.7 .5 .7 .7-.5 .2a1.01 1.01 0 0 1-.1 1.1l.7 .7a.68 .68 0 0 1 .2 .7 .68 .68 0 0 1-.5 .5l.1 .1a.7 .7 0 0 1 .6 1.1l.4 .1-.1 .3 .2 .1-.3 .6 .6 .3-.3 .7a1.7 1.7 0 0 1 1.2 1.2l-.2 .5h.6l-.2 .8h.6h.3l-.1 .3h.3M357.3 173.4l-.3-.3-.1 .2-.2-.2-.2 .3-.3-.1-.2-.3-.2 .3-.3-.3a.79 .79 0 0 1-.7 .4 .79 .79 0 0 1-.7-.5l-.2 .5-.6-.6-.6 .8-.3-.2a.51 .51 0 0 0-.9-.1l-.5 .4a.72 .72 0 0 1-1.3 .2l-.4 .5-.8-.3-.5 .9-.6-.4-.4 .3-.7 .1-.2 .3a.89 .89 0 0 1-1 .9l-.5-.3-.3 .9-.3 .3h-.4a.64 .64 0 0 1-.3 .8 .64 .64 0 0 1-.9-.2v.6l-.8-.2v1h-.6a.62 .62 0 0 0-.6 .7l-.3 1-.5 .2 .1 .2a.33 .33 0 0 0-.4 .1 .33 .33 0 0 0 0 .4l-.2 .2h-.4l.1 .3-.4 .1a.36 .36 0 0 1 .2 .4 .36 .36 0 0 1-.4 .2v.2l-.2 .1 .1 .3M97.6 181.1l.3-.4 .4-.2 .2 .2 .5-.6h.3l.2-.2 .3 .3 .8-.6 .5 .3 .3-.4 .2 .2a.87 .87 0 0 0 1-.7h.2a.85 .85 0 0 0 .7 .6 .85 .85 0 0 0 .9-.4l.3-.2 .4 .6 .6-.4 .5 .5 .7-.6 .5 .8 .4-.4a.89 .89 0 0 0 1.3 .8 .86 .86 0 0 1 1-.1l.4 .3 .5 .1-.1 .7M83.9 238.2h-.3l-.2-.3-.2 .2-.2-.3a.77 .77 0 0 1-.8 .4 .77 .77 0 0 1-.6-.6l-.2 .6-.7-.6-.5 .8-.7-.4-.5 .5a.49 .49 0 0 0-.5-.4 .49 .49 0 0 0-.4 .6 .46 .46 0 0 1-.5 .3 .46 .46 0 0 1-.4-.3 .88 .88 0 0 0-1.1 .6 1.03 1.03 0 0 1-1.8 .4l-.2 .5a.61 .61 0 0 1-.8 .6l-.1 .5-.2-.1a.37 .37 0 0 0-.4-.2 .37 .37 0 0 0-.3 .4l-.5 .1a2.96 2.96 0 0 1-.8 1.8h-.8l.2 .5-.1 .1h-.8l.2 1-.7 .1 .1 .7-.7 .1v.4a.64 .64 0 0 1 .1 .7 .64 .64 0 0 1-.7 .3l-.3 .4 .1 1.2a.92 .92 0 0 1-1 1.2l.3 .5a.53 .53 0 0 1 .2 .5 .53 .53 0 0 1-.4 .5l.3 .4-.5 .2 .1 .3-.3 .5 .3 .4a.83 .83 0 0 1-.2 1.5l.5 .2-.5 .5a.85 .85 0 0 1 .7 .7 .85 .85 0 0 1-.5 .9l.6 .1v.1a.54 .54 0 0 0-.4 .8l.8 .2-.1 .5 .3 .4M178.6 240.9l.2 .2-.2 .2 .1 .2-.2 .3 .2 .2-.2 .1 .2 .3-.3 .2 .5 .5 .1 .3a.52 .52 0 0 0-.7 .5l.4 .3a1.02 1.02 0 0 0-.8 1.6v.4a.46 .46 0 0 0-.5 .1 .46 .46 0 0 0 0 .6l-.1 .2-.5 .1-.1 .4a.43 .43 0 0 1-.5 .6v.5h-.2a.49 .49 0 0 0-.3 .7l-.2 .2a.32 .32 0 0 0-.4 0 .32 .32 0 0 0 0 .4l-.6 .1-.1 .4a.64 .64 0 0 1-.4 .9l-.4 .2-.2 .4-.8-.3-.6 .8a.73 .73 0 0 1-.5 .7 .73 .73 0 0 1-.8-.4l-.1 .1-.1 .4h-.2a.81 .81 0 0 0-1 .8l-.1 .1a.71 .71 0 0 0-1.1-.3l-.3 .7-.8-.6-.1 .6a1.06 1.06 0 0 0-1.9 0l-.3 .1-.4-.4-.6 .3a.67 .67 0 0 0-.6-.5 .67 .67 0 0 0-.6 .4l-.5 .1a.91 .91 0 0 0-1.1-.3l-.2-.7-1.7 .1-.3-.3-.1-.6-.5 .1a.72 .72 0 0 0-1.1-.4l-.4-.1a.62 .62 0 0 0 .1-.7 .62 .62 0 0 0-.7-.3l-.6 .2v-.9l-.6 .2a1.06 1.06 0 0 0-1.1-1.5l-.3-.1v-.3a.45 .45 0 0 0-.1-.5 .45 .45 0 0 0-.4-.1l.1-.6-.5-.3 .1-.3-.3-.1 .1-.3-.9-.3 .4-.7-.6-.1a.97 .97 0 0 0-.3-1.7l-.3-.3 .3-.6-.5-.4 .4-.5-.2-.2 .2-.2" fill="none" stroke="#000" stroke-width=".2"/>
<g font-size="8.1">
<text x="27.8" y="8">8</text>
<text x="82.8" y="8">7</text>
<text x="132.8" y="8">6</text>
<text x="182.8" y="8">5</text>
<text x="232.8" y="8">4</text>
<text x="282.8" y="8">3</text>
<text x="332.8" y="8">2</text>
<text x="387.8" y="8">1</text>
<text x="3" y="30.4">F</text>
<text x="413" y="30.4">F</text>
<text x="2.8" y="79.6">E</text>
<text x="412.8" y="79.6">E</text>
<text x="2" y="129.6">D</text>
<text x="412" y="129.6">D</text>
<text x="1.7" y="179.6">C</text>
<text x="411.7" y="179.6">C</text>
<text x="2.7" y="229.6">B</text>
<text x="412.7" y="229.6">B</text>
<text x="2" y="278.9">A</text>
<text x="412" y="278.9">A</text>
<text x="27.8" y="295">8</text>
<text x="82.8" y="295">7</text>
<text x="132.8" y="295">6</text>
<text x="182.8" y="295">5</text>
<text x="232.8" y="295">4</text>
<text x="282.8" y="295">3</text>
<text x="332.8" y="295">2</text>
<text x="387.8" y="295">1</text>
</g>
<g font-size="4.7" fill="#191924">
<text x="138.2" y="27.9">3</text>
<text x="380.1" y="30">4</text>
<text x="173.5" y="49.8">thk.: 2.5 mm</text>
<text x="219.6" y="71.1">DETAIL AJ</text>
<text x="218.1" y="75.6">SCALE 1 : 5</text>
<text x="250.4" y="77.3">SCALE 1 : 5</text>
<text x="251.6" y="72.7">DETAIL AK</text>
<text x="284.7" y="74">DETAIL AL</text>
<text x="367.5" y="74.5">thk.: 2.5 mm</text>
<text x="283.2" y="78.5">SCALE 1 : 5</text>
<text x="367.2" y="131.1">DETAIL V</text>
<text x="364.6" y="135.6">SCALE 1 : 1</text>
<text x="223.6" y="174.9">VIEW T</text>
<text x="153.7" y="208.1">DETAIL AH</text>
<text x="343.7" y="208.5">DETAIL X</text>
<text x="39.9" y="215.8">SECTION J-J</text>
<text x="152.7" y="212.7">SCALE 1 : 5</text>
<text x="340.8" y="213">SCALE 1 : 3</text>
<text x="95.2" y="219.8">DETAIL K</text>
<text x="92.3" y="224.4">SCALE 1 : 3</text>
<text x="337.4" y="244.2">Filter Disk with body</text>
<text x="398.6" y="244.2">2</text>
<text x="333.2" y="262.1">Savin Carpet</text>
<text x="154.6" y="267.1">DETAIL AI</text>
<text x="63.6" y="272">DETAIL AM</text>
<text x="152.5" y="271.7">SCALE 1 : 5</text>
<text x="63.1" y="276.5">SCALE 1 : 5</text>
<text x="339.1" y="277.6">146008-FD-01</text>
</g>
<g font-size="4.7">
<text x="342.1" y="32">AK</text>
<text x="88" y="36.6">AI</text>
<text x="324.6" y="60">AJ</text>
<text x="338.6" y="63.7">AL</text>
<text x="147.1" y="67.4">AH</text>
<text x="152.3" y="117.8">J</text>
<text x="264.4" y="128">S</text>
<text x="301.7" y="139">V</text>
<text x="145" y="145">AM</text>
<text x="152.3" y="162.5">J</text>
<text x="302.2" y="164.9">S</text>
<text x="303" y="176.9">X</text>
<text x="246.2" y="188.6">T</text>
<text x="56.7" y="207.7">K</text>
</g>
<text font-size="4.5" x="371.7" y="264.6">Centigrade Ind. Inc.</text>
<text font-size="3.9" x="400.9" y="275.5">A3</text>
<g font-size="2.8" fill="#191924">
<text x="95.4" y="100">1908</text>
<text x="79.9" y="105.4">17*152=2204</text>
<text x="255.1" y="105.3">87</text>
<text x="264.8" y="107.5" transform="rotate(-90 264.8 107.5)">20</text>
<text x="277.2" y="103" transform="rotate(-60 277.2 103)">12</text>
<text x="154.7" y="110" transform="rotate(-90 154.7 110)">40</text>
<text x="271.8" y="113.3">5*172=760</text>
<text x="95.9" y="121.1">1908</text>
<text x="273.2" y="135.3">893</text>
<text x="152.6" y="142.8" transform="rotate(-90 152.6 142.8)">568</text>
<text x="322.6" y="143.7" transform="rotate(-90 322.6 143.7)">76</text>
<text x="46.6" y="154.5">14</text>
<text x="269" y="158.4" transform="rotate(34 269 158.4)">1075</text>
<text x="292.7" y="160" transform="rotate(-22 292.7 160)">56°</text>
<text x="305.1" y="156.5" transform="rotate(-90 305.1 156.5)">599</text>
<text x="314.1" y="156.3">20</text>
<text x="103.4" y="190.3">40</text>
<text x="351" y="186.6" transform="rotate(-22 351 186.6)">56°</text>
<text x="48.3" y="194.5" transform="rotate(-90 48.3 194.5)">568</text>
<text x="115.2" y="202.5" transform="rotate(-69 115.2 202.5)">34°</text>
<text x="119" y="207.1" transform="rotate(-56 119 207.1)">15</text>
<text x="95.4" y="214" transform="rotate(34 95.4 214)">14</text>
<text x="283.5" y="260.1">E.Beygi</text>
</g>
<g font-size="2.8" fill="#808000">
<text x="27.1" y="105.4">20</text>
<text x="296.6" y="105.3">20</text>
<text x="33.5" y="112.5">60</text>
<text x="296.6" y="111">57</text>
<text x="29.7" y="123.3" transform="rotate(-90 29.7 123.3)">20</text>
<text x="28.8" y="136.1" transform="rotate(15 28.8 136.1)">12</text>
<text x="37.7" y="141" transform="rotate(-90 37.7 141)">4*152=456</text>
<text x="23.1" y="155.1" transform="rotate(-90 23.1 155.1)">54</text>
<text x="29.5" y="151.5" transform="rotate(-90 29.5 151.5)">140</text>
<text x="87.8" y="150.4">17*152=2584</text>
<text x="33.6" y="160.9">60</text>
<text x="326.7" y="163.4" transform="rotate(-90 326.7 163.4)">5*152=760</text>
<text x="320.8" y="181.4" transform="rotate(-90 320.8 181.4)">32</text>
</g>
<g font-size="2.8">
<text x="283.5" y="255.9">M.Vaez</text>
<text x="317.1" y="255.9">01/2022</text>
<text x="282.9" y="263.6">D. Dehghani</text>
<text x="317.1" y="260.1">01/2022</text>
<text x="317.1" y="264.2">01/2022</text>
</g>
<g font-size="2">
<text x="277" y="225.8">Note:</text>
<text x="275" y="234.9">UNLESS OTHERWISE SPECIFIED:</text>
<text x="275" y="237.4">DIMENSIONS ARE IN MILLIMETERS</text>
<text x="275" y="239.9">SURFACE FINISH:</text>
<text x="311.3" y="234.5">DEBURR AND</text>
<text x="311.3" y="237">BREAK SHARP</text>
<text x="311.3" y="239.5">EDGES</text>
<text x="342.6" y="236">DO NOT SCALE DRAWING</text>
<text x="391" y="236.6">REVISION:</text>
<text x="403.9" y="236.6">00</text>
<text x="275" y="242.4">TOLERANCES:</text>
<text x="276.6" y="244.9">LINEAR:</text>
<text x="330.2" y="242.4">TITLE:</text>
<text x="391.9" y="243.7">QTY:</text>
<text x="276.6" y="247.4">ANGULAR:</text>
<text x="288.5" y="251.7">NAME</text>
<text x="304.2" y="251.7">SIGNATURE</text>
<text x="321.4" y="251.7">DATE</text>
<text x="274.8" y="255.9">DRAWN</text>
<text x="275.1" y="260.1">CHK'D</text>
<text x="274.6" y="264.2">APPV'D</text>
<text x="275.3" y="268.5">QC</text>
<text x="275" y="273">MATERIAL:</text>
<text x="302.1" y="273">MATERIAL STD.</text>
<text x="330" y="272.5">DWG NO.</text>
<text x="275.6" y="285.6">WEIGHT:</text>
<text x="330.1" y="285.6">SCALE:1:20</text>
<text x="374.5" y="285.6">SHEET 4 OF 6</text>
</g>
</svg>
